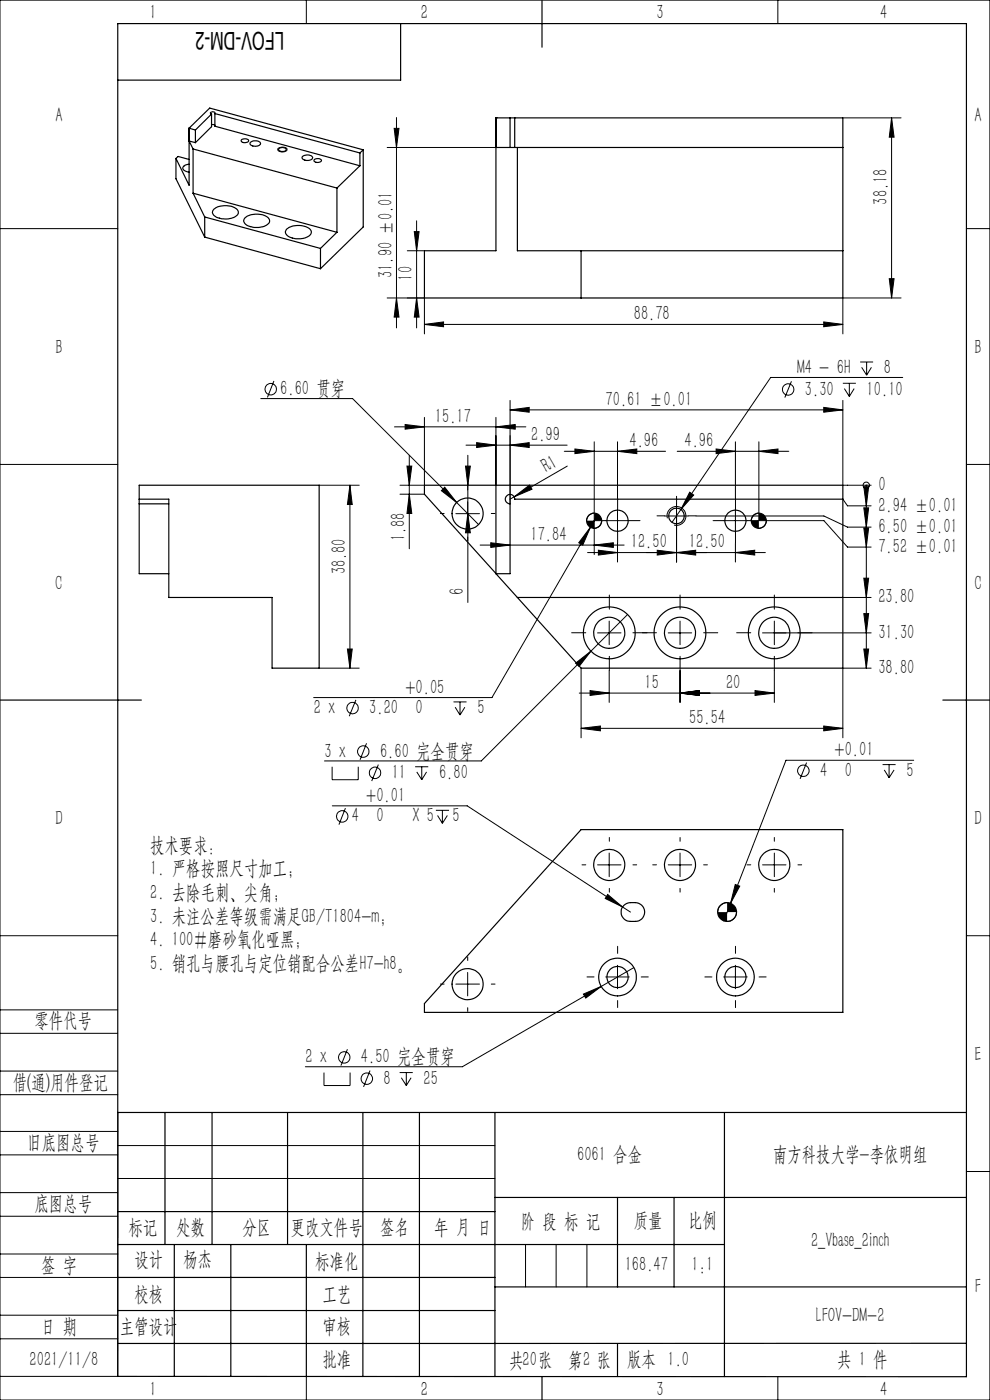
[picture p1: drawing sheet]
<svg xmlns="http://www.w3.org/2000/svg" width="210mm" height="297mm" viewBox="0 0 210 297" stroke-linecap="round" stroke-linejoin="round" font-family="sans-serif">
<g fill="none" stroke="#000" stroke-width=".21">
<path d="M0 0h210v297h-210zM65 0v5M165 0v5M59 31.5a1.37 1.37 0 0 1 1.9 .2 1.14 1.14 0 0 1-2 0zM82.1 31.3h23.1M83.6 27.2h1l-.5 4.1zM84.1 24.9v44.7M178.8 25h12.3M189.1 25l.6 4.1h-1.1zM189.1 25v38.2M0 48.5h25M86.4 53.2h3.6"/>
<path d="M87.9 49.1h1l-.5 4.1zM88.4 46.8v22.8M188.6 59.1h1.1l-.6 4.1zM205 48.5h5M82.1 63.2h7.9v7.6M84.1 63.2l.5 4.1h-1zM88.4 63.2l.5 4.1h-1zM90 68.8l4.1-.5v1zM90 68.8h88.8M174.7 68.3l4.1 .5-4.1 .5zM182.5 76.8h2.7M182.8 77.9l1 1.7"/>
<path d="M183.8 76.8v2.8M184.9 77.9l-1.1 1.7M191.1 63.2h-12.3v7.6M0 98.5h25M55.3 84.6h19.5l22.1 22M58.1 80.8l-1.4 3.5M83.7 90.6h27.8M85.9 90.1l4.1 .5-4.1 .4zM86.3 98.9h1l-.5 4zM86.8 96.6v19.8M90 88.5v14.4h-5.2M98.7 98.9h1.1l-.6 4z"/>
<path d="M98.8 94.4h21.5M99.2 96.6v31.2M101.1 93.9l4.1 .5-4.1 .5zM105.2 90.6l4.1-.5v.9zM105.2 88.5v14.4M108.2 87l4.1-.6v1.1zM108.2 84.9v22M108.2 87h70.6M108.2 94.4l4.1-.5v1zM119.7 95.7h21.5M120.3 98.9l-11.3 6.5M122 95.2l4 .5-4 .5z"/>
<path d="M126 93.7v23.9M131 93.7v12M131 95.7l4.1-.5v1zM143.7 95.7h23.6M151.9 95.2l4.1 .5-4.1 .5zM156 93.7v12M161 93.7v16.8M161 95.7l4-.5v1zM167.9 80.9l-1.4 3.4M174.7 86.4l4.1 .6-4.1 .5zM178.8 81.3h2.7M178.8 84.9v18h6"/>
<path d="M179.1 82.4l1.1 1.7M180.2 81.3v2.8M181.2 82.4l-1 1.7M191.5 80.1h-28l-19.1 28M205 98.5h5M67.7 102.9h8.5M74.2 102.9l.5 4.1h-1zM74.2 102.9v38.8M84.8 104.8h5.2M86.8 104.8l.5 4.1h-1zM94.3 103.4l2.6 3.2-3.3-2.5zM96.7 109h5"/>
<path d="M96.9 106.6l4.6 4.7M99.2 109l.6 4h-1.1zM101.8 115.6h30.6M104.1 115.1l4.1 .5-4.1 .5zM109 105.4l3.3-2.5 .6 .9zM109 105.4l-.8 .5M124.6 117.2h37.7M125.2 111.9l-20.8 36.1h-37.9M125.2 111.9l-1.6 3.7-.8-.5zM126 108.9h-.3a1.62 1.62 0 0 0-1.3 1.6M126 115.6l4.1-.5v1zM126.8 109.1l-1.6 2.8"/>
<path d="M126.9 116.7l4.1 .5-4.1 .6zM127.6 110.5v.3a1.62 1.62 0 0 1-1.6 1.3M128.5 110.5h5M131 108v5M131 115.2v4M139.4 116.7l4.1 .5-4.1 .6zM141 109.5h5M141.6 110a1.99 1.99 0 0 1 1.7-2.5 1.99 1.99 0 0 1 2.2 2.1 1.99 1.99 0 0 1-2.5 1.8M143.5 107v12.2M143.5 117.2l4.1-.5v1.1zM144.4 108.1l-1.8 2.7M146.3 104.4l.8 .6-2.7 3.1z"/>
<path d="M147.6 109.5h27.2l5 2.3h5M153.5 110.5h5M156 108v5M156 115.2v4M156 117.2l4.1-.5v1.1zM160.8 110.5h14l5 5.6h5M161 108.9h-.4a1.62 1.62 0 0 0-1.3 1.6M162.6 110.5l-.1 .3a1.62 1.62 0 0 1-1.5 1.3M178.8 105.9l1 1.4h5M183.2 103.3h1.1l-.5 4zM183.2 107.7h1.1l-.5 4.1zM183.2 112h1.1l-.5 4.1z"/>
<path d="M183.8 102.9v38.8M183.8 102.9h.1M73.7 137.7h1l-.5 4zM126.8 134.3h4.9M129.2 131.8v5M133.1 130.3l-31 31.1h-33.3M141.7 134.3h5M144.3 131.8v5M161.7 134.3h23.1M164.3 131.8v5M178.8 126.7h6M183.2 122.7h1.1l-.5 4z"/>
<path d="M183.2 130.2h1.1l-.5 4.1zM183.2 137.7h1.1l-.5 4zM67.7 141.7h8.5M75.5 148.5l-1.4 3.4M77.8 157.7l-1.4 3.5M96.2 148.9h2.8M96.6 150l1 1.7M97.6 148.9v2.8M98.6 150l-1 1.7M122.1 140.7l3.2-2.6-2.5 3.3zM122.9 147h41.4M123.3 154.5l4.1-.5v1z"/>
<path d="M123.3 141.7v14.8M123.3 154.5h55.5M125.2 146.5l4 .5-4 .5zM129.2 142.2v6.8M144.3 142.2v6.8M144.3 147l4-.5v1zM160.2 146.5l4.1 .5-4.1 .5zM164.3 142.2v6.8M174.7 154l4.1 .5-4.1 .5zM184.8 141.7h-6v14.8M70.4 162.7v2.7h5.6v-2.7M70.5 171h28.6l32.9 21.4"/>
<path d="M73.3 171.4l-1.4 3.5M80.3 162.2l-1.5 3.5M88.1 162.7h2.7M88.4 163.8l1.1 1.6M89.5 162.7v2.7M90.5 163.8l-1 1.6M92.5 171.9h2.8M92.8 173l1 1.7M93.8 171.9v2.8M94.9 173l-1.1 1.7M171.1 161.8l-1.4 3.4M187.2 162.2h2.8"/>
<path d="M187.6 163.3l1 1.7M188.6 162.2v2.8M189.7 163.3l-1.1 1.7M193.8 161.3h-27.1l-11.7 30.3M0 198.5h25M126.8 183.5h4.9M128.9 189.8l3.1 2.6-3.6-1.8zM129.2 181v5M132 192.4l1.7 1.1M141.7 183.5h5M144.3 181v5M154.2 191.5a2.04 2.04 0 0 0-2 2"/>
<path d="M155 191.6l-1.5 3.8M156 187.6l.9 .4-1.9 3.6zM156.2 193.5a1.98 1.98 0 0 1-2 2M161.7 183.5h5M164.3 181v5M205 198.5h5M0 214.2h25M0 219.2h25M96.7 208.8h5M99.2 206.3v5M123.8 210.9l3.7-1.6-3.3 2.4zM127.5 209.3l-29.4 17h-33.3"/>
<path d="M128.5 207.3h5M131 204.8v5M134.4 205.3l-6.9 4M153.5 207.3h5M156 204.8v5M0 232.2h25M0 227.2h25M25 236v56h-25M68.7 227.5v2.8h5.6v-2.8M73.7 222.6l-1.4 3.5M78.5 227.1l-1.4 3.5M84.8 227.5h2.8"/>
<path d="M85.1 228.6l1.1 1.7M86.2 227.5v2.8M87.2 228.6l-1 1.7M0 245h25M0 240h25M0 258h25M0 253h25M25 243h80M25 250h80M205 248.5h5M0 271h25M0 266h25"/>
<path d="M0 279h25M111.5 264v9M118 264v9M124.5 264v9M0 284h25M65 292.1v4.9M153.7 292h.1M165 292v5"/>
<circle cx="57.4" cy="82.6" r="1.2"/>
<circle cx="167.2" cy="82.6" r="1.21"/>
<circle cx="183.8" cy="103" r=".68"/>
<circle cx="74.8" cy="150.2" r="1.21"/>
<circle cx="77.1" cy="159.4" r="1.21"/>
<circle cx="72.6" cy="173.2" r="1.2"/>
<circle cx="79.6" cy="163.9" r="1.2"/>
<circle cx="170.4" cy="163.5" r="1.22"/>
<circle cx="73" cy="224.3" r="1.21"/>
<circle cx="77.8" cy="228.8" r="1.21"/>
</g>
<g fill="none" stroke="#000" stroke-width=".21" stroke-dasharray="30.5 1.3 1.3 1.3">
<path d="M94.2 108.9h-.8M99.2 103.9v-.8M99.2 113.9v.8M104.2 108.9h.8M128.5 110.5h-2.2M131 108v-2.3M131 113v2.2M133.5 110.5h2.3M141 109.4h-1.6M143.5 106.9v-1.6M143.5 111.9v1.7M146 109.4h1.7"/>
<path d="M153.5 110.5h-2.2M156 108v-2.3M156 113v2.2M158.5 110.5h2.3M124.3 134.2h-3M129.3 129.2v-3M129.3 139.2v3M134.3 134.2h3M139.3 134.2h-3M144.3 129.2v-3M144.3 139.2v3M149.3 134.2h3"/>
<path d="M159.3 134.2h-3M164.3 129.2v-3M164.3 139.2v3M169.3 134.2h3M129.3 178.5v-.8M144.3 178.5v-.8M164.3 178.5v-.8M124.3 183.5h-.8M129.3 188.5v.8M134.3 183.5h.8M139.3 183.5h-.8M144.3 188.5v.8"/>
<path d="M149.3 183.5h.8M159.3 183.5h-.8M164.3 188.5v.8M169.3 183.5h.8M94.2 208.8h-.8M99.2 203.8v-.8M99.2 213.8v.8M104.2 208.8h.8M126 207.3h-1.5M131 202.3v-1.5M131 212.3v1.5M136 207.3h1.5"/>
<path d="M151 207.3h-1.5M156 202.3v-1.5M156 212.3v1.5M161 207.3h1.5"/>
</g>
<g fill="none" stroke="#000" stroke-width=".25">
<path d="M85 5v12h-60M115 0v10M37.3 33.6v4.3l6.1 12.4M37.3 33.6l.5-.4 2.3 .6M40.1 27.2h.1M40.1 34.9h-.1a.93 .93 0 0 0-1.1 1l.5 .4 .7 .2M40.1 27.2v12.1l-2.8-5.7M40.1 27.2l4.4-4.3 32.5 8.9M40.1 27.2l1.4 .4M41 31.6v9.4M41 31.6l30.5 8.3M41.5 30.3l-1.4-.4 .9 1.7"/>
<path d="M41.5 27.6v2.7M44.9 26.5l.7 .1M44.9 24.2v2.7l-3.4 3.4M44.9 24.2l-3.4 3.4M45.6 24.1a.48 .48 0 0 0-.5-.4 .48 .48 0 0 0-.4 .4l.2 .1M45.6 24.1v2.7l30.7 8.4M45.6 24.1l30.7 8.4M51.3 29.6l.6-.1a.49 .49 0 0 1 .6 0 .49 .49 0 0 1 .2 .5l-.5 .2a.69 .69 0 0 1-1-.5zM53.1 30.2a1.45 1.45 0 0 1 2.2 .3 1.41 1.41 0 0 1-2.3 0zM59.2 31.5l.8-.2a.62 .62 0 0 1 .7 .6l-.7 .2a.57 .57 0 0 1-.6 0 .57 .57 0 0 1-.2-.6zM64.2 33.2a1.45 1.45 0 0 1 2.1 .3 1.36 1.36 0 0 1-2.2-.1zM66.7 33.8l.4-.1a.77 .77 0 0 1 1.1 .4l-.5 .3a.69 .69 0 0 1-1.1-.5z"/>
<path d="M71.5 39.9v9.4M76.3 35.2l-4.8 4.7M76.3 32.5v2.7M77 31.8l-.7 .7M77 31.8v16.4l-9 8.8M105.2 25h.1M105.2 25v28.2h-15.2v10h88.8v-38.2h-69.6M105.2 31.3h73.6M105.2 25h3M108.2 25h1M108.2 25v6.3M109.2 25v6.3"/>
<path d="M109.7 31.3v21.9h69.1M41 41l30.5 8.3M41 41l2.4 5M43.4 50.3l24.6 6.7M43.4 46v4.3M43.4 46l24.6 6.7M45.4 44.3a4.1 4.1 0 0 1 5 .4 1.15 1.15 0 0 1-1.1 1.5 3.9 3.9 0 0 1-4.1-.7 .87 .87 0 0 1 .2-1.2zM52 46.1a4.1 4.1 0 0 1 5.1 .4 1.07 1.07 0 0 1-.9 1.4 4 4 0 0 1-4.3-.6 .87 .87 0 0 1 .1-1.2zM60.9 48.5a4.1 4.1 0 0 1 5 .4 1.24 1.24 0 0 1-1.1 1.5 3.9 3.9 0 0 1-4.2-.8l-.1-.5zM68 52.7v4.3M71.5 49.3l-3.5 3.4M123.3 53.2v10"/>
<path d="M29.5 105.9v1M29.5 102.9h38.2v38.8h-10v-15h-21.9v-20.8h-6.3zM29.5 106.9v14.8h6.3M29.5 106.9h6.3M105.2 102.9v18.8M178.8 105.9h-69.6a.99 .99 0 0 0-1-1 .99 .99 0 0 0-1 1 .99 .99 0 0 0 1 1v14.8h-3M105.2 121.7l-15.2-16.9v-1.9h88.8v38.8h-55.5l-18.1-20M109.7 126.7h69.1M0 148.5h30M200 148.5h10M123.3 176h55.5v38.8h-88.8v-1.9zM132.4 192a2.75 2.75 0 0 1 4.3 .9 1.97 1.97 0 0 1-2 2.6 2.4 2.4 0 0 1-2.8-1.1l-.1-.7a1.75 1.75 0 0 1 .6-1.7z"/>
<path d="M25 236h180M35 236v28M45 236v28M61 236v28M77 236v56M89 236v56M105 236v56M153.7 236v56M25 257h80M105 254h100M131 254v19M143 254v19"/>
<path d="M25 264h128.7M25 271h80M25 278h80M37 264v28M49 264v28M65 264.1v28M105 273h100M25 292l180 .1v-287.1h-180v287M115 292v5M131 285v7M205 285h-180"/>
<circle cx="99.2" cy="109" r="3.3"/>
<circle cx="126" cy="110.5" r="1.59"/>
<circle cx="131" cy="110.5" r="2.24"/>
<circle cx="143.5" cy="109.4" r="1.64"/>
<circle cx="156" cy="110.5" r="2.24"/>
<circle cx="161" cy="110.5" r="1.59"/>
<circle cx="129.2" cy="134.2" r="3.3"/>
<circle cx="129.2" cy="134.3" r="5.5"/>
<circle cx="144.2" cy="134.3" r="5.5"/>
<circle cx="144.3" cy="134.2" r="3.3"/>
<circle cx="164.2" cy="134.3" r="5.5"/>
<circle cx="164.3" cy="134.2" r="3.3"/>
<circle cx="129.2" cy="183.5" r="3.3"/>
<circle cx="144.3" cy="183.5" r="3.3"/>
<circle cx="154.2" cy="193.5" r="2"/>
<circle cx="164.3" cy="183.5" r="3.3"/>
<circle cx="99.2" cy="208.8" r="3.3"/>
<circle cx="131" cy="207.3" r="4"/>
<circle cx="131" cy="207.3" r="2.24"/>
<circle cx="156" cy="207.3" r="4"/>
<circle cx="156" cy="207.3" r="2.24"/>
</g>
<g fill="#000">
<path d="M109 105.4l3.3-2.5 .6 .9z"/>
<path d="M83.6 27.2h1l-.5 4.1zM84.1 63.2l.5 4.1h-1zM74.2 102.9l.5 4.1h-1zM73.7 137.7h1l-.5 4z"/>
<path d="M87.9 49.1h1l-.5 4.1zM88.4 63.2l.5 4.1h-1z"/>
<path d="M90 68.8l4.1-.5v1zM174.7 68.3l4.1 .5-4.1 .5z"/>
<path d="M188.6 59.1h1.1l-.6 4.1zM189.1 25l.6 4.1h-1.1z"/>
<path d="M101.1 93.9l4.1 .5-4.1 .5zM108.2 94.4l4.1-.5v1zM85.9 90.1l4.1 .5-4.1 .4zM105.2 90.6l4.1-.5v.9z"/>
<path d="M108.2 87l4.1-.6v1.1zM174.7 86.4l4.1 .6-4.1 .5z"/>
<path d="M86.8 104.8l.5 4.1h-1zM86.3 98.9h1l-.5 4z"/>
<path d="M99.2 109l.6 4h-1.1zM98.7 98.9h1.1l-.6 4z"/>
<path d="M104.1 115.1l4.1 .5-4.1 .5zM126 115.6l4.1-.5v1zM122 95.2l4 .5-4 .5zM131 95.7l4.1-.5v1zM126.9 116.7l4.1 .5-4.1 .6zM143.5 117.2l4.1-.5v1.1zM139.4 116.7l4.1 .5-4.1 .6zM156 117.2l4.1-.5v1.1zM151.9 95.2l4.1 .5-4.1 .5zM161 95.7l4-.5v1zM125.2 146.5l4 .5-4 .5zM144.3 147l4-.5v1zM144.3 147l4-.5v1zM160.2 146.5l4.1 .5-4.1 .5zM125.2 111.9l-2.4 3.2 .8 .5zM146.3 104.4l-1.9 3.7 2.7-3.1zM122.1 140.7l.7 .7 2.5-3.3zM94.3 103.4l-.7 .7 3.3 2.5zM156 187.6l-1 4 1.9-3.6zM123.8 210.9l.4 .8 3.3-2.4zM128.9 189.8l-.5 .8 3.6 1.8z"/>
<path d="M159.3 110.5l.1 .3a1.62 1.62 0 0 0 1.6 1.3v-1.6zM161 108.9v1.6h1.6l-.1-.4a1.62 1.62 0 0 0-1.5-1.2zM124.4 110.5l.1 .3a1.62 1.62 0 0 0 1.5 1.3v-1.6zM126 108.9v1.6h1.6v-.4a1.62 1.62 0 0 0-1.6-1.2z"/>
<path d="M183.2 103.3h1.1l-.5 4zM183.2 107.7h1.1l-.5 4.1zM183.2 112h1.1l-.5 4.1zM183.2 122.7h1.1l-.5 4zM183.2 130.2h1.1l-.5 4.1zM183.2 137.7h1.1l-.5 4z"/>
<path d="M174.7 154l4.1 .5-4.1 .5zM123.3 154.5l4.1-.5v1z"/>
<path d="M152.2 193.5a1.98 1.98 0 0 0 2 2v-2zM154.2 191.5v2h2a2.04 2.04 0 0 0-2-2z"/>
</g>
<text font-size="5.2" x="60.2" y="6.9" transform="rotate(-180 60.2 6.9)">LFOV-DM-2</text>
<g font-size="4.4">
<text x="31.7" y="4.1">1</text>
<text x="89.2" y="4.1">2</text>
<text x="139.2" y="4.1">3</text>
<text x="186.7" y="4.1">4</text>
<text x="11.7" y="25.9">A</text>
<text x="206.7" y="25.9">A</text>
<text x="188.3" y="43.4" transform="rotate(-90 188.3 43.4)">38.18</text>
<text x="83.3" y="59" transform="rotate(-90 83.3 59)">31.90 ±0.01</text>
<text x="87.5" y="59.5" transform="rotate(-90 87.5 59.5)">10</text>
<text x="134.4" y="67.9">88.78</text>
<text x="11.7" y="75.1">B</text>
<text x="206.7" y="75.1">B</text>
<text x="59.4" y="83.9">6.60 贯穿</text>
<text x="169.1" y="79.4">M4 - 6H</text>
<text x="170.7" y="83.9">3.30</text>
<text x="183.8" y="83.9">10.10</text>
<text x="187.5" y="79.4">8</text>
<text x="92.3" y="89.7">15.17</text>
<text x="128.5" y="86.1">70.61 ±0.01</text>
<text x="112.7" y="93.5">2.99</text>
<text x="133.5" y="94.8">4.96</text>
<text x="145.2" y="94.8">4.96</text>
<text x="115.9" y="100.4" transform="rotate(-30 115.9 100.4)">R1</text>
<text x="186.3" y="104.2">0</text>
<text x="186.3" y="108.6">2.94 ±0.01</text>
<text x="186.3" y="113.1">6.50 ±0.01</text>
<text x="86" y="114.9" transform="rotate(-90 86 114.9)">1.88</text>
<text x="112.5" y="114.7">17.84</text>
<text x="133.8" y="116.4">12.50</text>
<text x="146.1" y="116.4">12.50</text>
<text x="186.3" y="117.3">7.52 ±0.01</text>
<text x="11.7" y="125.1">C</text>
<text x="73.4" y="121.9" transform="rotate(-90 73.4 121.9)">38.80</text>
<text x="206.7" y="125.1">C</text>
<text x="98.4" y="126.3" transform="rotate(-90 98.4 126.3)">6</text>
<text x="186.3" y="128">23.80</text>
<text x="186.3" y="135.5">31.30</text>
<text x="186.3" y="143">38.80</text>
<text x="86" y="147.1">+0.05</text>
<text x="136.7" y="146.1">15</text>
<text x="154" y="146.1">20</text>
<text x="66.6" y="151.5">2 x</text>
<text x="78.3" y="151.5">3.20</text>
<text x="88.2" y="151.5">0</text>
<text x="101.3" y="151.5">5</text>
<text x="146.2" y="153.6">55.54</text>
<text x="68.8" y="160.7">3 x</text>
<text x="80.6" y="160.7">6.60 完全贯穿</text>
<text x="177" y="160.4">+0.01</text>
<text x="83.1" y="165.2">11</text>
<text x="93.1" y="165.2">6.80</text>
<text x="174" y="164.8">4</text>
<text x="179.2" y="164.8">0</text>
<text x="192.3" y="164.8">5</text>
<text x="77.7" y="170.1">+0.01</text>
<text x="11.7" y="175.1">D</text>
<text x="74.6" y="174.5">4</text>
<text x="79.8" y="174.5">0</text>
<text x="87.5" y="174.5">X 5</text>
<text x="96" y="174.5">5</text>
<text x="206.7" y="175.1">D</text>
<text x="31.8" y="180.7">技术要求：</text>
<text x="31.8" y="185.7">1. 严格按照尺寸加工；</text>
<text x="31.8" y="190.7">2. 去除毛刺、尖角；</text>
<text x="31.8" y="195.7">3. 未注公差等级需满足GB/T1804-m;</text>
<text x="31.8" y="200.7">4. 100#磨砂氧化哑黑;</text>
<text x="31.8" y="205.7">5. 销孔与腰孔与定位销配合公差H7-h8。</text>
<text x="7.3" y="217.9">零件代号</text>
<text x="64.8" y="225.6">2 x</text>
<text x="76.6" y="225.6">4.50 完全贯穿</text>
<text x="206.7" y="225.1">E</text>
<text x="2.7" y="231">借(通)用件登记</text>
<text x="81.4" y="230.1">8</text>
<text x="89.9" y="230.1">25</text>
<text x="5.8" y="243.7">旧底图总号</text>
<text x="122.4" y="246.2">6061 合金</text>
<text x="164" y="246.2">南方科技大学-李依明组</text>
<text x="7.3" y="256.8">底图总号</text>
<text x="27.2" y="261.9">标记</text>
<text x="37.4" y="261.9">处数</text>
<text x="51.5" y="261.9">分区</text>
<text x="61.7" y="261.9">更改文件号</text>
<text x="80.6" y="261.9">签名</text>
<text x="92.1" y="261.9">年 月 日</text>
<text x="110.5" y="260.4">阶 段 标 记</text>
<text x="134.4" y="260.4">质量</text>
<text x="145.9" y="260.4">比例</text>
<text x="8.7" y="269.8">签 字</text>
<text x="28.5" y="268.7">设计</text>
<text x="38.9" y="268.7">杨杰</text>
<text x="66.9" y="269.1">标准化</text>
<text x="132.5" y="269.7">168.47</text>
<text x="146.7" y="269.7">1:1</text>
<text x="172" y="264.6">2_Vbase_2inch</text>
<text x="28.5" y="275.9">校核</text>
<text x="68.4" y="275.9">工艺</text>
<text x="206.8" y="274.4">F</text>
<text x="173" y="280.6">LFOV-DM-2</text>
<text x="8.7" y="282.9">日 期</text>
<text x="25.4" y="282.9">主管设计</text>
<text x="68.4" y="282.8">审核</text>
<text x="6.3" y="289.9">2021/11/8</text>
<text x="68.4" y="289.9">批准</text>
<text x="108" y="289.9">共 张</text>
<text x="110.8" y="289.9">20</text>
<text x="120.5" y="289.9">第 张</text>
<text x="123.7" y="289.9">2</text>
<text x="133" y="289.9">版本 1.0</text>
<text x="177.6" y="289.9">共 1 件</text>
<text x="31.7" y="296.2">1</text>
<text x="89.2" y="296.2">2</text>
<text x="139.2" y="296.2">3</text>
<text x="186.7" y="296.2">4</text>
</g>
</svg>
